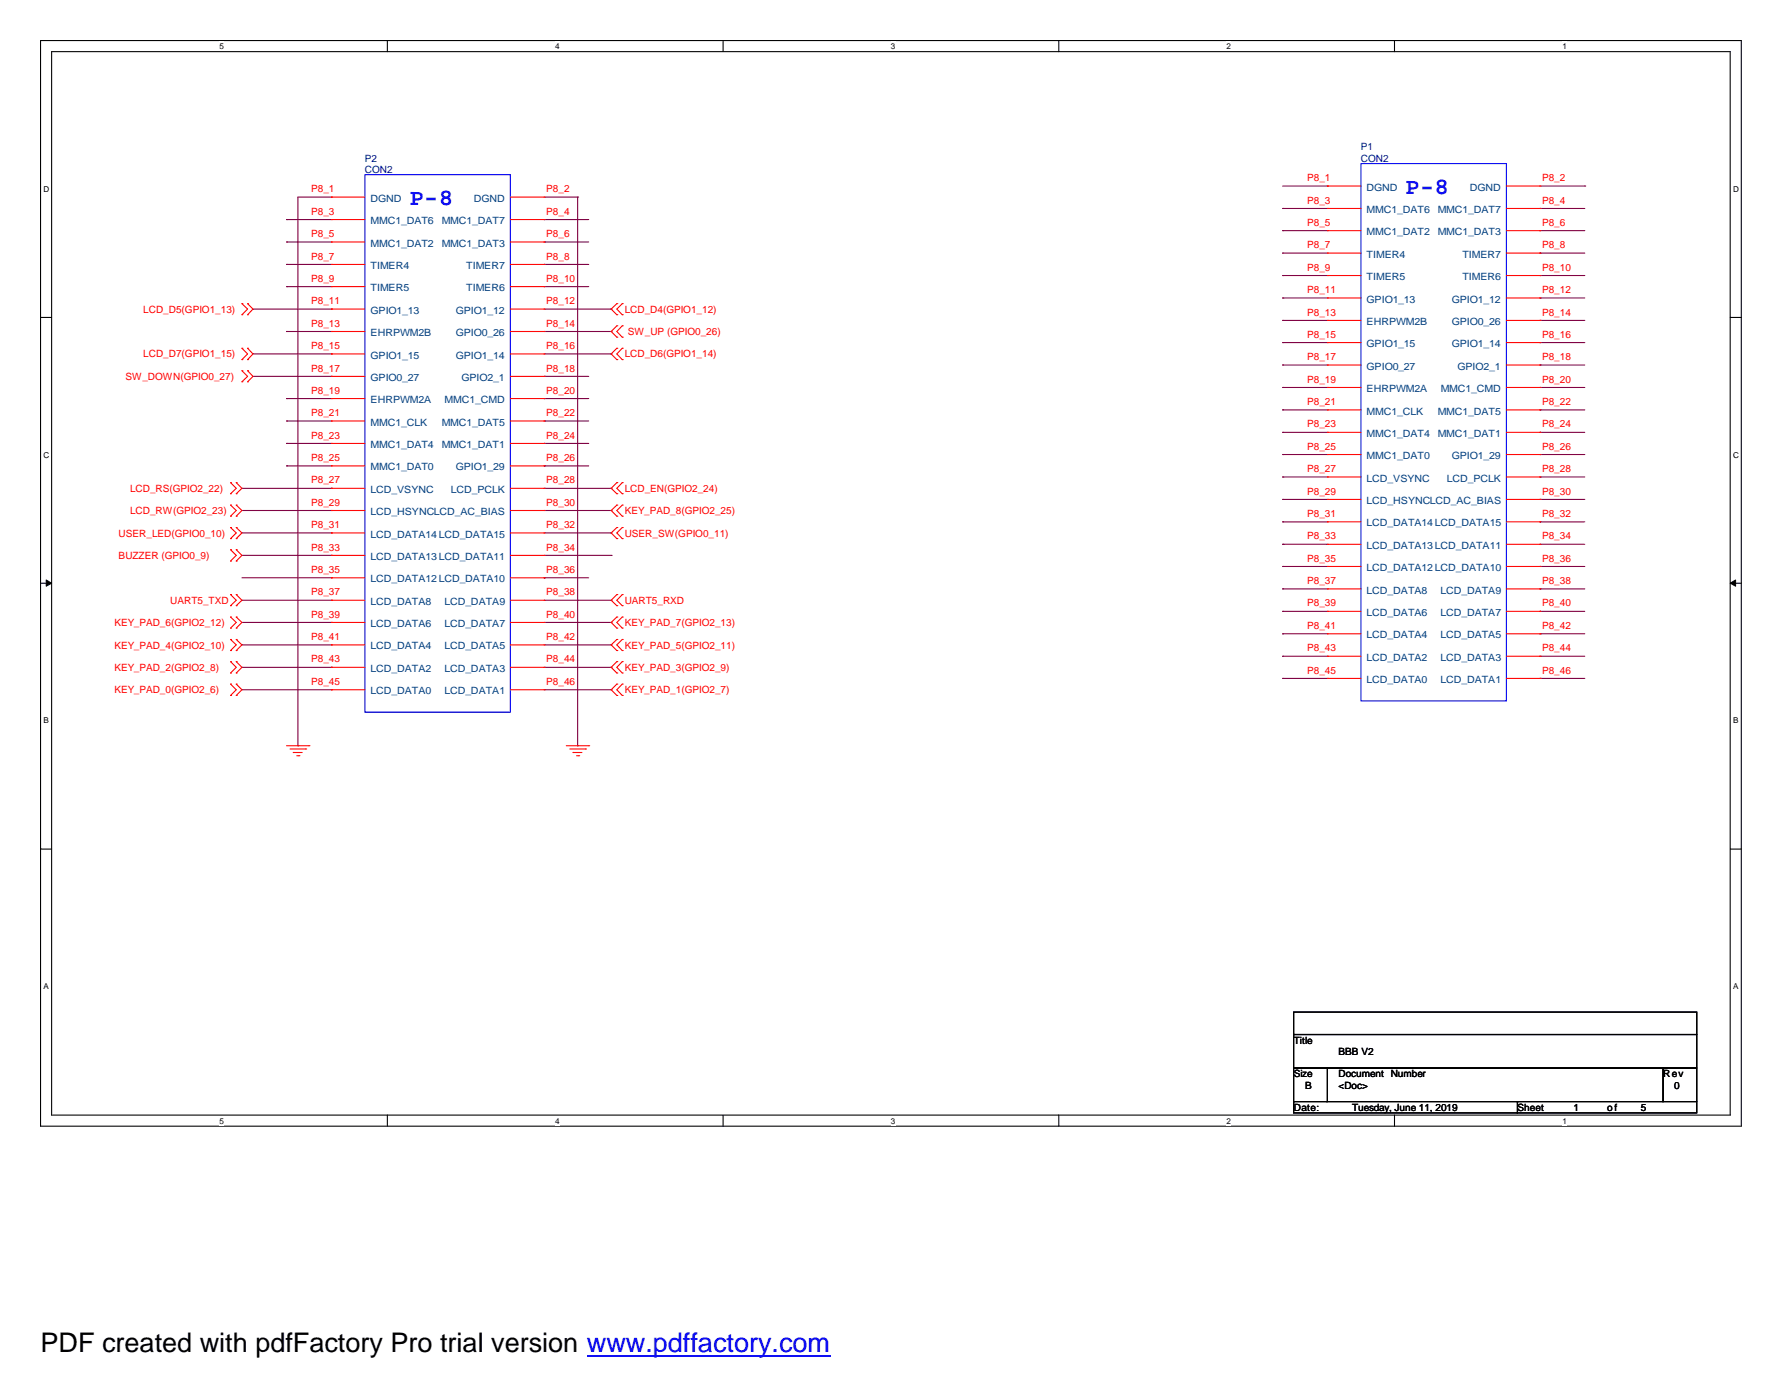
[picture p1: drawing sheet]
<svg xmlns="http://www.w3.org/2000/svg" width="279mm" height="216mm" viewBox="0 0 279 216" stroke-linecap="round" stroke-linejoin="round" font-family="sans-serif">
<path d="M6.3 6.3h266.4v170h-266.4zM8.1 8.1h262.9v166.5h-262.9z" fill="none" stroke="#000" stroke-width=".17"/>
<g fill="#fff">
<path d="M34.4 6.5h.7v1.5h-.7z"/>
<path d="M34.4 174.8h.7v1.4h-.7z"/>
</g>
<path d="M60.7 6.3v1.8M60.7 174.6v1.7" fill="none" stroke="#000" stroke-width=".17"/>
<g fill="#fff">
<path d="M87 6.5h.6v1.5h-.6z"/>
<path d="M87 174.8h.6v1.4h-.6z"/>
</g>
<path d="M113.2 6.3v1.8M113.2 174.6v1.7" fill="none" stroke="#000" stroke-width=".17"/>
<g fill="#fff">
<path d="M139.5 6.5h.7v1.5h-.7z"/>
<path d="M139.5 174.8h.7v1.4h-.7z"/>
</g>
<path d="M165.8 6.3v1.8M165.8 174.6v1.7" fill="none" stroke="#000" stroke-width=".17"/>
<g fill="#fff">
<path d="M192.1 6.5h.7v1.5h-.7z"/>
<path d="M192.1 174.8h.7v1.4h-.7z"/>
</g>
<path d="M218.4 6.3v1.8M218.4 174.6v1.7" fill="none" stroke="#000" stroke-width=".17"/>
<g fill="#fff">
<path d="M244.7 6.5h.7v1.5h-.7z"/>
<path d="M244.7 174.8h.7v1.4h-.7z"/>
<path d="M6.8 28.8h.9v1.5h-.9z"/>
<path d="M271.4 28.8h.9v1.5h-.9z"/>
<path d="M6.8 70.4h.9v1.5h-.9z"/>
<path d="M271.4 70.4h.9v1.5h-.9z"/>
</g>
<path d="M6.3 49.7h1.8M271 49.7h1.7" fill="none" stroke="#000" stroke-width=".17"/>
<g fill="#fff">
<path d="M6.8 112.1h.8v1.4h-.8z"/>
<path d="M271.4 112.1h.8v1.4h-.8z"/>
</g>
<path d="M6.3 91.3h1.8M271 91.3h1.7" fill="none" stroke="#000" stroke-width=".17"/>
<g fill="#000" stroke="#000" stroke-width=".16">
<path d="M7.2 90.8l.9 .5-.9 .5z" fill-rule="evenodd"/>
<path d="M271 91.3l.8-.5v1z" fill-rule="evenodd"/>
</g>
<g fill="#fff">
<path d="M6.8 153.7h.8v1.5h-.8z"/>
<path d="M271.4 153.7h.8v1.5h-.8z"/>
</g>
<path d="M6.3 132.9h1.8M271 132.9h1.7M202.6 158.5h63.1v3.5h-63.1zM202.6 162h63.1v5.2h-63.1zM202.6 167.2h5.3v5.3h-5.3zM202.6 172.5h35.1v1.7h-35.1zM207.9 167.2h52.6v5.3h-52.6zM237.7 172.5h28v1.7h-28zM260.5 167.2h5.2v5.3h-5.2z" fill="none" stroke="#000" stroke-width=".17"/>
<g fill="none" stroke="#800040" stroke-width=".17">
<path d="M44.9 34.4h.1M44.9 37.9h.1M44.9 34.4h7M44.9 37.9h7M51.9 30.9h.1M51.9 30.9h-5.2v85.9M85.2 37.9h.1M85.2 34.4h.1M85.2 34.4h7M85.2 37.9h7M85.2 30.9h5.3M90.5 30.9h.1"/>
<path d="M90.5 30.9v85.9M200.9 39.6h.1M200.9 36.1h.1M200.9 32.6h.1M200.9 39.6h7M200.9 29.1h7M200.9 36.1h7M200.9 32.6h7M207.9 29.1h.1M241.2 36.1h.1M241.2 32.6h.1M241.2 39.6h.1"/>
<path d="M241.2 39.6h7M241.2 29.1h7M241.2 36.1h7M241.2 32.6h7M248.2 29.1h.1M39.6 48.4h12.3M39.6 58.9h12.3M39.6 55.4h12.3M44.9 44.9h.1M44.9 41.4h.1M44.9 51.9h.1M44.9 44.9h7"/>
<path d="M44.9 41.4h7M44.9 51.9h7M51.9 48.4h.1M51.9 58.9h.1M51.9 55.4h.1M85.2 41.4h.1M85.2 58.9h.1M85.2 44.9h.1M85.2 44.9h7M85.2 41.4h7M85.2 51.9h10.5M85.2 48.4h10.5"/>
<path d="M85.2 58.9h7M85.2 55.4h10.5M95.7 48.4h.1M95.7 51.9h.1M95.7 55.4h.1M200.9 46.7h.1M200.9 50.2h.1M200.9 57.2h.1M200.9 53.6h.1M200.9 43.1h.1M200.9 46.7h7M200.9 50.2h7"/>
<path d="M200.9 57.2h7M200.9 53.6h7M200.9 43.1h7M241.2 46.7h.1M241.2 57.2h.1M241.2 50.2h.1M241.2 43.1h.1M241.2 53.6h.1M241.2 46.7h7M241.2 50.2h7M241.2 57.2h7M241.2 53.6h7"/>
<path d="M241.2 43.1h7M37.9 79.9h14M37.9 76.5h14M44.9 69.4h.1M44.9 62.4h.1M44.9 72.9h.1M44.9 65.9h.1M44.9 69.4h7M44.9 62.4h7M44.9 72.9h7M44.9 65.9h7M51.9 79.9h.1"/>
<path d="M51.9 76.5h.1M85.2 62.4h.1M85.2 65.9h.1M85.2 72.9h.1M85.2 69.4h.1M85.2 69.4h7M85.2 62.4h7M85.2 72.9h7M85.2 65.9h7M85.2 79.9h10.5M85.2 76.5h10.5M95.7 79.9h.1"/>
<path d="M95.7 76.5h.1M200.9 78.2h.1M200.9 60.7h.1M200.9 64.2h.1M200.9 74.7h.1M200.9 71.2h.1M200.9 67.7h.1M200.9 71.2h7M200.9 60.7h7M200.9 64.2h7M200.9 78.2h7M200.9 67.7h7"/>
<path d="M200.9 74.7h7M241.2 71.2h.1M241.2 60.7h.1M241.2 64.2h.1M241.2 67.7h.1M241.2 74.7h.1M241.2 78.2h.1M241.2 71.2h7M241.2 60.7h7M241.2 64.2h7M241.2 78.2h7M241.2 67.7h7"/>
<path d="M241.2 74.7h7M37.9 90.5h14M37.9 94h14M37.9 87h14M37.9 97.5h14M37.9 83.4h14M51.9 90.5h.1M51.9 94h.1M51.9 87h.1M51.9 97.5h.1M51.9 83.4h.1M85.2 90.5h.1"/>
<path d="M85.2 90.5h7M85.2 94h10.5M85.2 87h10.5M85.2 97.5h10.5M85.2 83.4h10.5M95.7 83.4h.1M95.7 94h.1M95.7 97.5h.1M95.7 87h.1M200.9 81.7h.1M200.9 88.7h.1M200.9 92.2h.1"/>
<path d="M200.9 95.7h.1M200.9 99.2h.1M200.9 85.2h.1M200.9 85.2h7M200.9 81.7h7M200.9 88.7h7M200.9 92.2h7M200.9 95.7h7M200.9 99.2h7M241.2 85.2h.1M241.2 81.7h.1M241.2 92.2h.1"/>
<path d="M241.2 95.7h.1M241.2 88.7h.1M241.2 99.2h.1M241.2 85.2h7M241.2 81.7h7M241.2 88.7h7M241.2 92.2h7M241.2 95.7h7M241.2 99.2h7M37.9 104.5h14M37.9 101h14M37.9 108h14"/>
<path d="M46.7 116.8h.1M51.9 104.5h.1M51.9 101h.1M51.9 108h.1M85.2 104.5h10.5M85.2 101h10.5M85.2 108h10.5M90.5 116.8h.1M95.7 104.5h.1M95.7 108h.1M95.7 101h.1M200.9 102.7h.1"/>
<path d="M200.9 106.2h.1M200.9 102.7h7M200.9 106.2h7M241.2 102.7h.1M241.2 106.2h.1M241.2 102.7h7M241.2 106.2h7"/>
</g>
<g fill="none" stroke="#f00" stroke-width=".17">
<path d="M51.9 30.9h.1M51.9 34.4h.1M51.9 37.9h.1M51.9 30.9h5.2M51.9 34.4h5.2M51.9 37.9h5.2M79.9 30.9h5.3M79.9 34.4h5.3M79.9 37.9h5.3M85.2 30.9h.1M85.2 34.4h.1M85.2 37.9h.1"/>
<path d="M207.9 29.1h.1M207.9 32.6h.1M207.9 36.1h.1M207.9 39.6h.1M207.9 29.1h5.2M207.9 32.6h5.2M207.9 36.1h5.2M207.9 39.6h5.2M235.9 29.1h5.3M235.9 32.6h5.3M235.9 36.1h5.3M235.9 39.6h5.3"/>
<path d="M241.2 29.1h.1M241.2 32.6h.1M241.2 36.1h.1M241.2 39.6h.1M37.9 49.3h.1M37.9 47.5h.1M37.9 56.3h.1M37.9 54.5h.1M37.9 59.8h.1M37.9 58h.1M37.9 47.5l.9 .9-.9 .9M37.9 54.5l.9 .9-.9 .9"/>
<path d="M37.9 58l.9 .9-.9 .9M38.8 47.5h.1M38.8 49.3h.1M38.8 54.5h.1M38.8 56.3h.1M38.8 58h.1M38.8 59.8h.1M38.8 47.5l.8 .9-.8 .9M38.8 54.5l.8 .9-.8 .9M38.8 58l.8 .9-.8 .9M51.9 41.4h.1M51.9 44.9h.1"/>
<path d="M51.9 48.4h.1M51.9 51.9h.1M51.9 55.4h.1M51.9 58.9h.1M51.9 41.4h5.2M51.9 44.9h5.2M51.9 48.4h5.2M51.9 51.9h5.2M51.9 55.4h5.2M51.9 58.9h5.2M79.9 41.4h5.3M79.9 44.9h5.3"/>
<path d="M79.9 48.4h5.3M79.9 51.9h5.3M79.9 55.4h5.3M79.9 58.9h5.3M85.2 41.4h.1M85.2 44.9h.1M85.2 48.4h.1M85.2 51.9h.1M85.2 55.4h.1M85.2 58.9h.1M96.6 47.5h.1M96.6 49.3h.1"/>
<path d="M96.6 54.5h.1M96.6 56.3h.1M96.6 51h.1M96.6 52.8h.1M96.6 47.5l-.9 .9 .9 .9M96.6 54.5l-.9 .9 .9 .9M96.6 51l-.9 .9 .9 .9M97.5 49.3h.1M97.5 47.5h.1M97.5 56.3h.1M97.5 54.5h.1M97.5 52.8h.1"/>
<path d="M97.5 51h.1M97.5 47.5l-.9 .9 .9 .9M97.5 54.5l-.9 .9 .9 .9M97.5 51l-.9 .9 .9 .9M207.9 43.1h.1M207.9 46.7h.1M207.9 50.2h.1M207.9 53.6h.1M207.9 57.2h.1M207.9 43.1h5.2M207.9 46.7h5.2M207.9 50.2h5.2"/>
<path d="M207.9 53.6h5.2M207.9 57.2h5.2M235.9 43.1h5.3M235.9 46.7h5.3M235.9 50.2h5.3M235.9 53.6h5.3M235.9 57.2h5.3M241.2 43.1h.1M241.2 46.7h.1M241.2 50.2h.1M241.2 53.6h.1M241.2 57.2h.1"/>
<path d="M36.1 79.1h.1M36.1 77.3h.1M36.1 75.6h.1M36.1 79.1l.9 .8-.9 .9M36.1 75.6l.9 .9-.9 .8M37 79.1h.1M37 75.6h.1M37 77.3h.1M37 79.1l.9 .8-.9 .9M37 75.6l.9 .9-.9 .8M51.9 62.4h.1M51.9 69.4h.1"/>
<path d="M51.9 72.9h.1M51.9 76.5h.1M51.9 79.9h.1M51.9 65.9h.1M51.9 62.4h5.2M51.9 65.9h5.2M51.9 69.4h5.2M51.9 72.9h5.2M51.9 76.5h5.2M51.9 79.9h5.2M79.9 62.4h5.3M79.9 65.9h5.3"/>
<path d="M79.9 69.4h5.3M79.9 72.9h5.3M79.9 76.5h5.3M79.9 79.9h5.3M85.2 62.4h.1M85.2 65.9h.1M85.2 69.4h.1M85.2 72.9h.1M85.2 76.5h.1M85.2 79.9h.1M96.6 79.1h.1M96.6 75.6h.1"/>
<path d="M96.6 77.3h.1M96.6 79.1l-.9 .8 .9 .9M96.6 75.6l-.9 .9 .9 .8M97.5 79.1h.1M97.5 77.3h.1M97.5 75.6h.1M97.5 79.1l-.9 .8 .9 .9M97.5 75.6l-.9 .9 .9 .8M207.9 60.7h.1M207.9 67.7h.1M207.9 71.2h.1M207.9 74.7h.1"/>
<path d="M207.9 78.2h.1M207.9 64.2h.1M207.9 60.7h5.2M207.9 64.2h5.2M207.9 67.7h5.2M207.9 71.2h5.2M207.9 74.7h5.2M207.9 78.2h5.2M235.9 60.7h5.3M235.9 64.2h5.3M235.9 67.7h5.3M235.9 71.2h5.3"/>
<path d="M235.9 74.7h5.3M235.9 78.2h5.3M241.2 60.7h.1M241.2 64.2h.1M241.2 67.7h.1M241.2 71.2h.1M241.2 74.7h.1M241.2 78.2h.1M36.1 94.8h.1M36.1 93.1h.1M36.1 84.3h.1M36.1 82.6h.1"/>
<path d="M36.1 80.8h.1M36.1 98.3h.1M36.1 96.6h.1M36.1 87.8h.1M36.1 86.1h.1M36.1 93.1l.9 .9-.9 .8M36.1 82.6l.9 .8-.9 .9M36.1 96.6l.9 .9-.9 .8M36.1 86.1l.9 .9-.9 .8M37 93.1h.1M37 94.8h.1M37 82.6h.1"/>
<path d="M37 84.3h.1M37 80.8h.1M37 96.6h.1M37 98.3h.1M37 86.1h.1M37 87.8h.1M37 93.1l.9 .9-.9 .8M37 82.6l.9 .8-.9 .9M37 96.6l.9 .9-.9 .8M37 86.1l.9 .9-.9 .8M51.9 83.4h.1M51.9 87h.1"/>
<path d="M51.9 90.5h.1M51.9 94h.1M51.9 97.5h.1M51.9 83.4h5.2M51.9 87h5.2M51.9 90.5h5.2M51.9 94h5.2M51.9 97.5h5.2M79.9 83.4h5.3M79.9 87h5.3M79.9 90.5h5.3M79.9 94h5.3"/>
<path d="M79.9 97.5h5.3M85.2 83.4h.1M85.2 87h.1M85.2 90.5h.1M85.2 94h.1M85.2 97.5h.1M96.6 93.1h.1M96.6 94.8h.1M96.6 82.6h.1M96.6 84.3h.1M96.6 80.8h.1M96.6 96.6h.1"/>
<path d="M96.6 98.3h.1M96.6 93.1l-.9 .9 .9 .8M96.6 82.6l-.9 .8 .9 .9M96.6 96.6l-.9 .9 .9 .8M97.5 94.8h.1M97.5 93.1h.1M97.5 84.3h.1M97.5 82.6h.1M97.5 80.8h.1M97.5 98.3h.1M97.5 96.6h.1M97.5 93.1l-.9 .9 .9 .8"/>
<path d="M97.5 82.6l-.9 .8 .9 .9M97.5 96.6l-.9 .9 .9 .8M207.9 81.7h.1M207.9 85.2h.1M207.9 88.7h.1M207.9 92.2h.1M207.9 95.7h.1M207.9 99.2h.1M207.9 81.7h5.2M207.9 85.2h5.2M207.9 88.7h5.2M207.9 92.2h5.2"/>
<path d="M207.9 95.7h5.2M207.9 99.2h5.2M235.9 81.7h5.3M235.9 85.2h5.3M235.9 88.7h5.3M235.9 92.2h5.3M235.9 95.7h5.3M235.9 99.2h5.3M241.2 81.7h.1M241.2 85.2h.1M241.2 88.7h.1M241.2 92.2h.1"/>
<path d="M241.2 95.7h.1M241.2 99.2h.1M36.1 101.9h.1M36.1 100.1h.1M36.1 105.4h.1M36.1 103.6h.1M36.1 108.9h.1M36.1 107.1h.1M36.1 100.1l.9 .9-.9 .9M36.1 103.6l.9 .9-.9 .9M36.1 107.1l.9 .9-.9 .9M37 100.1h.1"/>
<path d="M37 101.9h.1M37 103.6h.1M37 105.4h.1M37 107.1h.1M37 108.9h.1M37 100.1l.9 .9-.9 .9M37 103.6l.9 .9-.9 .9M37 107.1l.9 .9-.9 .9M44.9 116.8h3.5M45.4 117.3h2.5M45.9 117.8h.1M45.9 117.8h1.4"/>
<path d="M46.5 118.3h.3M46.8 118.3h.1M47.9 117.3h.1M48.4 116.8h.1M51.9 101h.1M51.9 104.5h.1M51.9 108h.1M51.9 101h5.2M51.9 104.5h5.2M51.9 108h5.2M79.9 101h5.3M79.9 104.5h5.3"/>
<path d="M79.9 108h5.3M85.2 101h.1M85.2 104.5h.1M85.2 108h.1M88.7 116.8h3.5M89.2 117.3h2.5M89.7 117.8h.1M89.7 117.8h1.4M90.3 118.3h.3M90.6 118.3h.1M91.7 117.3h.1M92.2 116.8h.1"/>
<path d="M96.6 100.1h.1M96.6 101.9h.1M96.6 103.6h.1M96.6 105.4h.1M96.6 107.1h.1M96.6 108.9h.1M96.6 100.1l-.9 .9 .9 .9M96.6 103.6l-.9 .9 .9 .9M96.6 107.1l-.9 .9 .9 .9M97.5 101.9h.1M97.5 100.1h.1M97.5 105.4h.1"/>
<path d="M97.5 103.6h.1M97.5 108.9h.1M97.5 107.1h.1M97.5 100.1l-.9 .9 .9 .9M97.5 103.6l-.9 .9 .9 .9M97.5 107.1l-.9 .9 .9 .9M207.9 102.7h.1M207.9 106.2h.1M207.9 102.7h5.2M207.9 106.2h5.2M235.9 102.7h5.3M235.9 106.2h5.3"/>
<path d="M241.2 102.7h.1M241.2 106.2h.1"/>
</g>
<path d="M57.1 27.3h22.8v84.2h-22.8zM213.1 25.6h22.8v84.1h-22.8z" fill="none" stroke="#00f" stroke-width=".17"/>
<path d="M91.9 212.3h38.1" fill="none" stroke="#00f" stroke-width=".3"/>
<text font-size="4.2" x="6.3" y="211.7">PDF created with pdfFactory Pro trial version www.pdffactory.com</text>
<g font-size="3.6" fill="#00f">
<text x="64.2" y="32.1">P-8</text>
<text x="220.1" y="30.4">P-8</text>
</g>
<g font-size="1.6" fill="#000080">
<text x="213.1" y="23.5">P1</text>
<text x="57.1" y="25.3">P2</text>
<text x="57.1" y="27.1">CON2</text>
<text x="213.1" y="25.3">CON2</text>
</g>
<g font-size="1.6" fill="#f00">
<text x="204.7" y="28.4">P8_1</text>
<text x="241.5" y="28.4">P8_2</text>
<text x="48.7" y="33.6">P8_3</text>
<text x="48.7" y="30.1">P8_1</text>
<text x="85.6" y="30.1">P8_2</text>
<text x="85.6" y="33.6">P8_4</text>
<text x="204.7" y="35.3">P8_5</text>
<text x="204.7" y="31.9">P8_3</text>
<text x="241.5" y="35.3">P8_6</text>
<text x="241.5" y="31.9">P8_4</text>
<text x="48.7" y="37.1">P8_5</text>
<text x="48.7" y="40.6">P8_7</text>
<text x="85.6" y="40.6">P8_8</text>
<text x="85.6" y="37.1">P8_6</text>
<text x="204.7" y="38.9">P8_7</text>
<text x="241.5" y="38.9">P8_8</text>
<text x="48.7" y="44.1">P8_9</text>
<text x="48.7" y="47.6">P8_11</text>
<text x="85.6" y="47.6">P8_12</text>
<text x="85.6" y="44.1">P8_10</text>
<text x="204.7" y="45.9">P8_11</text>
<text x="204.7" y="42.4">P8_9</text>
<text x="241.5" y="45.9">P8_12</text>
<text x="241.5" y="42.4">P8_10</text>
<text x="22.4" y="49">LCD_D5(GPIO1_13)</text>
<text x="48.7" y="51.1">P8_13</text>
<text x="85.6" y="51.1">P8_14</text>
<text x="97.8" y="49">LCD_D4(GPIO1_12)</text>
<text x="98.3" y="52.5">SW_UP (GPIO0_26)</text>
<text x="204.7" y="49.4">P8_13</text>
<text x="204.7" y="52.9">P8_15</text>
<text x="241.5" y="49.4">P8_14</text>
<text x="241.5" y="52.9">P8_16</text>
<text x="19.6" y="59.5">SW_DOWN(GPIO0_27)</text>
<text x="22.4" y="56">LCD_D7(GPIO1_15)</text>
<text x="48.7" y="58.2">P8_17</text>
<text x="48.7" y="54.7">P8_15</text>
<text x="85.6" y="58.2">P8_18</text>
<text x="85.6" y="54.7">P8_16</text>
<text x="97.8" y="56">LCD_D6(GPIO1_14)</text>
<text x="204.7" y="59.9">P8_19</text>
<text x="204.7" y="56.4">P8_17</text>
<text x="241.5" y="59.9">P8_20</text>
<text x="241.5" y="56.4">P8_18</text>
<text x="48.7" y="61.6">P8_19</text>
<text x="48.7" y="65.2">P8_21</text>
<text x="85.6" y="61.6">P8_20</text>
<text x="85.6" y="65.2">P8_22</text>
<text x="204.7" y="63.4">P8_21</text>
<text x="241.5" y="63.4">P8_22</text>
<text x="48.7" y="68.7">P8_23</text>
<text x="85.6" y="68.7">P8_24</text>
<text x="204.7" y="70.4">P8_25</text>
<text x="204.7" y="66.9">P8_23</text>
<text x="241.5" y="70.4">P8_26</text>
<text x="241.5" y="66.9">P8_24</text>
<text x="20.4" y="77">LCD_RS(GPIO2_22)</text>
<text x="48.7" y="72.2">P8_25</text>
<text x="48.7" y="75.7">P8_27</text>
<text x="85.6" y="75.7">P8_28</text>
<text x="85.6" y="72.2">P8_26</text>
<text x="97.8" y="77">LCD_EN(GPIO2_24)</text>
<text x="204.7" y="77.4">P8_29</text>
<text x="204.7" y="73.9">P8_27</text>
<text x="241.5" y="73.9">P8_28</text>
<text x="241.5" y="77.4">P8_30</text>
<text x="20.4" y="80.5">LCD_RW(GPIO2_23)</text>
<text x="48.7" y="79.2">P8_29</text>
<text x="48.7" y="82.7">P8_31</text>
<text x="85.6" y="82.7">P8_32</text>
<text x="85.6" y="79.2">P8_30</text>
<text x="97.8" y="80.5">KEY_PAD_8(GPIO2_25)</text>
<text x="204.7" y="80.9">P8_31</text>
<text x="241.5" y="80.9">P8_32</text>
<text x="18.6" y="84">USER_LED(GPIO0_10)</text>
<text x="18.6" y="87.5">BUZZER (GPIO0_9)</text>
<text x="48.7" y="89.7">P8_35</text>
<text x="48.7" y="86.2">P8_33</text>
<text x="85.6" y="89.7">P8_36</text>
<text x="85.6" y="86.2">P8_34</text>
<text x="97.8" y="84">USER_SW(GPIO0_11)</text>
<text x="204.7" y="87.9">P8_35</text>
<text x="204.7" y="84.5">P8_33</text>
<text x="241.5" y="84.5">P8_34</text>
<text x="241.5" y="87.9">P8_36</text>
<text x="26.7" y="94.5">UART5_TXD</text>
<text x="48.7" y="93.2">P8_37</text>
<text x="85.6" y="93.2">P8_38</text>
<text x="97.8" y="94.5">UART5_RXD</text>
<text x="204.7" y="91.4">P8_37</text>
<text x="204.7" y="95">P8_39</text>
<text x="241.5" y="91.4">P8_38</text>
<text x="241.5" y="95">P8_40</text>
<text x="17.9" y="98">KEY_PAD_6(GPIO2_12)</text>
<text x="17.9" y="101.6">KEY_PAD_4(GPIO2_10)</text>
<text x="48.7" y="100.2">P8_41</text>
<text x="48.7" y="96.7">P8_39</text>
<text x="85.6" y="96.7">P8_40</text>
<text x="85.6" y="100.2">P8_42</text>
<text x="97.8" y="98">KEY_PAD_7(GPIO2_13)</text>
<text x="97.8" y="101.6">KEY_PAD_5(GPIO2_11)</text>
<text x="204.7" y="102">P8_43</text>
<text x="204.7" y="98.5">P8_41</text>
<text x="241.5" y="102">P8_44</text>
<text x="241.5" y="98.5">P8_42</text>
<text x="17.9" y="105">KEY_PAD_2(GPIO2_8)</text>
<text x="48.7" y="103.7">P8_43</text>
<text x="48.7" y="107.2">P8_45</text>
<text x="85.6" y="103.7">P8_44</text>
<text x="85.6" y="107.2">P8_46</text>
<text x="97.8" y="105">KEY_PAD_3(GPIO2_9)</text>
<text x="204.7" y="105.5">P8_45</text>
<text x="241.5" y="105.5">P8_46</text>
<text x="17.9" y="108.5">KEY_PAD_0(GPIO2_6)</text>
<text x="97.8" y="108.5">KEY_PAD_1(GPIO2_7)</text>
</g>
<g font-size="1.6" fill="#004080">
<text x="214" y="29.8">DGND</text>
<text x="230.2" y="29.8">DGND</text>
<text x="58" y="31.6">DGND</text>
<text x="58" y="35.1">MMC1_DAT6</text>
<text x="69.2" y="35.1">MMC1_DAT7</text>
<text x="74.2" y="31.6">DGND</text>
<text x="214" y="33.4">MMC1_DAT6</text>
<text x="225.2" y="33.4">MMC1_DAT7</text>
<text x="58" y="38.6">MMC1_DAT2</text>
<text x="69.2" y="38.6">MMC1_DAT3</text>
<text x="214" y="36.8">MMC1_DAT2</text>
<text x="214" y="40.3">TIMER4</text>
<text x="225.2" y="36.8">MMC1_DAT3</text>
<text x="229" y="40.3">TIMER7</text>
<text x="58" y="42.1">TIMER4</text>
<text x="58" y="45.6">TIMER5</text>
<text x="73" y="42.1">TIMER7</text>
<text x="73" y="45.6">TIMER6</text>
<text x="214" y="43.9">TIMER5</text>
<text x="214" y="47.4">GPIO1_13</text>
<text x="227.4" y="47.4">GPIO1_12</text>
<text x="229" y="43.9">TIMER6</text>
<text x="58" y="49.1">GPIO1_13</text>
<text x="58" y="52.6">EHRPWM2B</text>
<text x="71.4" y="49.1">GPIO1_12</text>
<text x="71.4" y="52.6">GPIO0_26</text>
<text x="214" y="50.9">EHRPWM2B</text>
<text x="227.4" y="50.9">GPIO0_26</text>
<text x="58" y="56.1">GPIO1_15</text>
<text x="58" y="59.6">GPIO0_27</text>
<text x="71.4" y="56.1">GPIO1_14</text>
<text x="72.3" y="59.6">GPIO2_1</text>
<text x="214" y="54.4">GPIO1_15</text>
<text x="214" y="57.9">GPIO0_27</text>
<text x="227.4" y="54.4">GPIO1_14</text>
<text x="228.3" y="57.9">GPIO2_1</text>
<text x="58" y="63.1">EHRPWM2A</text>
<text x="69.6" y="63.1">MMC1_CMD</text>
<text x="214" y="61.4">EHRPWM2A</text>
<text x="214" y="64.9">MMC1_CLK</text>
<text x="225.2" y="64.9">MMC1_DAT5</text>
<text x="225.6" y="61.4">MMC1_CMD</text>
<text x="58" y="70.1">MMC1_DAT4</text>
<text x="58" y="66.6">MMC1_CLK</text>
<text x="69.2" y="66.6">MMC1_DAT5</text>
<text x="69.2" y="70.1">MMC1_DAT1</text>
<text x="214" y="68.4">MMC1_DAT4</text>
<text x="214" y="71.9">MMC1_DAT0</text>
<text x="225.2" y="68.4">MMC1_DAT1</text>
<text x="227.4" y="71.9">GPIO1_29</text>
<text x="58" y="73.7">MMC1_DAT0</text>
<text x="58" y="77.2">LCD_VSYNC</text>
<text x="70.6" y="77.2">LCD_PCLK</text>
<text x="71.4" y="73.7">GPIO1_29</text>
<text x="214" y="75.4">LCD_VSYNC</text>
<text x="226.6" y="75.4">LCD_PCLK</text>
<text x="58" y="80.6">LCD_HSYNCLCD_AC_BIAS</text>
<text x="214" y="78.9">LCD_HSYNCLCD_AC_BIAS</text>
<text x="214" y="82.4">LCD_DATA14LCD_DATA15</text>
<text x="58" y="84.2">LCD_DATA14LCD_DATA15</text>
<text x="58" y="87.7">LCD_DATA13LCD_DATA11</text>
<text x="214" y="85.9">LCD_DATA13LCD_DATA11</text>
<text x="214" y="89.4">LCD_DATA12LCD_DATA10</text>
<text x="58" y="91.2">LCD_DATA12LCD_DATA10</text>
<text x="58" y="94.7">LCD_DATA8</text>
<text x="69.6" y="94.7">LCD_DATA9</text>
<text x="214" y="92.9">LCD_DATA8</text>
<text x="225.6" y="92.9">LCD_DATA9</text>
<text x="58" y="98.2">LCD_DATA6</text>
<text x="58" y="101.7">LCD_DATA4</text>
<text x="69.6" y="98.2">LCD_DATA7</text>
<text x="69.6" y="101.7">LCD_DATA5</text>
<text x="214" y="96.4">LCD_DATA6</text>
<text x="214" y="99.9">LCD_DATA4</text>
<text x="225.6" y="96.4">LCD_DATA7</text>
<text x="225.6" y="99.9">LCD_DATA5</text>
<text x="58" y="105.2">LCD_DATA2</text>
<text x="69.6" y="105.2">LCD_DATA3</text>
<text x="214" y="103.5">LCD_DATA2</text>
<text x="214" y="106.9">LCD_DATA0</text>
<text x="225.6" y="103.5">LCD_DATA3</text>
<text x="225.6" y="106.9">LCD_DATA1</text>
<text x="58" y="108.7">LCD_DATA0</text>
<text x="69.6" y="108.7">LCD_DATA1</text>
</g>
<g font-size="1.6">
<text x="202.6" y="163.4">Title</text>
<text x="209.6" y="165.1">BBB V2</text>
<text x="202.6" y="168.7">Size</text>
<text x="202.6" y="173.9">Date:</text>
<text x="204.4" y="170.4">B</text>
<text x="209.6" y="168.7">Document Number</text>
<text x="209.6" y="170.4">&lt;Doc&gt;</text>
<text x="211.8" y="173.9">Tuesday, June 11, 2019</text>
<text x="237.7" y="173.9">Sheet</text>
<text x="246.4" y="173.9">1</text>
<text x="251.7" y="173.9">of</text>
<text x="257" y="173.9">5</text>
<text x="260.5" y="168.7">Rev</text>
<text x="262.2" y="170.4">0</text>
</g>
<g font-size="1.3">
<text x="34.4" y="7.7">5</text>
<text x="87" y="7.7">4</text>
<text x="139.5" y="7.7">3</text>
<text x="192.1" y="7.7">2</text>
<text x="244.7" y="7.7">1</text>
<text x="6.8" y="30">D</text>
<text x="271.4" y="30">D</text>
<text x="6.8" y="71.6">C</text>
<text x="271.4" y="71.6">C</text>
<text x="6.8" y="113.2">B</text>
<text x="271.4" y="113.2">B</text>
<text x="6.8" y="154.9">A</text>
<text x="271.4" y="154.9">A</text>
<text x="34.4" y="175.9">5</text>
<text x="87" y="175.9">4</text>
<text x="139.5" y="175.9">3</text>
<text x="192.1" y="175.9">2</text>
<text x="244.7" y="175.9">1</text>
</g>
</svg>
